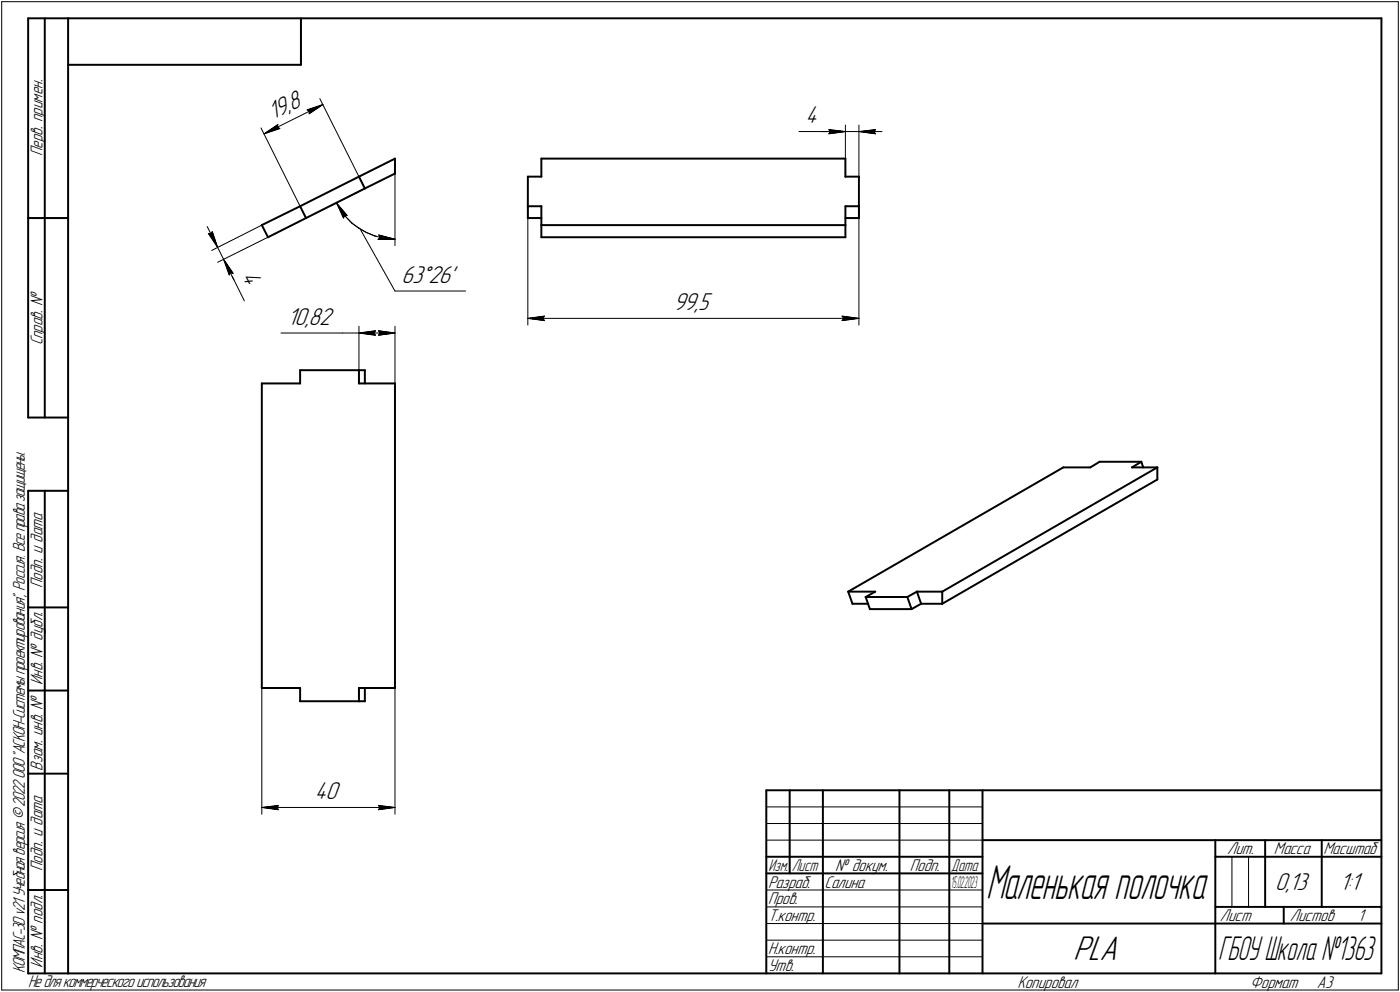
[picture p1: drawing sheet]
<svg xmlns="http://www.w3.org/2000/svg" width="421mm" height="298mm" viewBox="0 0 421 298" stroke-linecap="round" stroke-linejoin="round" font-family="sans-serif">
<g fill="none" stroke="#000" stroke-width=".59">
<path d="M8.5 5.5v120zM8.5 5.5h12zM13.5 5.5v120zM20.5 5.5v287zM20.5 5.5h395zM20.5 19.5h70zM90.5 5.5v14zM415.5 5.5v287zM107.9 53.1l10.9-5.4zM107.9 53.1l1.8 3.5zM109.7 56.6l9.1-4.4zM118.8 47.7v4.5z"/>
<path d="M158.7 53.1h4.1zM158.7 53.1v8.9zM162.8 47.7h91.5zM162.8 47.7v5.4zM254.3 47.7v5.4zM254.3 53.1h4zM258.3 53.1v8.9zM8.5 65.5h12zM78.7 67.6l11.6-5.6zM78.7 67.6l1.9 3.7zM80.6 71.3l11.4-5.8zM90.3 62l1.7 3.5z"/>
<path d="M90.3 62l17.6-8.9zM92 65.5l17.7-8.9zM158.7 65.5h4.1zM158.7 62h4.1zM158.7 62v3.5zM162.8 67.6v3.7zM162.8 62v5.6zM162.8 71.3h91.5zM162.8 67.6h91.5zM254.3 62v5.6zM254.3 67.6v3.7zM254.3 62h4z"/>
<path d="M254.3 65.5h4zM258.3 62v3.5zM78.7 115.2h11.6zM78.7 115.2v91.6zM90.3 111.3h17.6zM90.3 111.3v3.9zM107.9 115.2h10.9zM107.9 111.3h1.8zM107.9 111.3v3.9zM109.7 111.3v3.9zM118.8 115.2v91.6zM8.5 125.5h12z"/>
<path d="M330.7 138.8h12.5zM343.2 138.8l.6 1.7zM8.5 147.5v145zM8.5 147.5h12zM13.5 147.5v145zM319.8 140.5h8.1zM327.9 140.5l2.8-1.7zM340.4 140.5h7.7zM340.4 140.5l2.8-1.7zM348.1 140.5v3.6zM255.1 177.8h8.1zM255.1 177.8l1.3 3.6z"/>
<path d="M255.1 177.8l64.7-37.3zM260.3 179.4l1.3 3.6zM260.3 179.4h12.6zM260.3 179.4l2.9-1.6zM272.9 179.4l2.9-1.6zM272.9 179.4l1.3 3.6zM275.8 177.8h7.6zM275.8 177.8l1.2 3.6zM283.4 177.8v3.6zM283.4 177.8l64.7-37.3zM8.5 182.5h12zM256.4 181.4h4.7z"/>
<path d="M261.6 183h12.6zM274.2 183l2.8-1.6zM277 181.4h6.4zM283.4 181.4l64.7-37.3zM8.5 207.5h12zM78.7 206.8h11.6zM90.3 210.7h17.6zM90.3 206.8v3.9zM107.9 206.8h10.9zM107.9 206.8v3.9zM107.9 210.7h1.8zM109.7 206.8v3.9z"/>
<path d="M8.5 232.5h12zM230.5 237.5h185zM230.5 237.5v55zM237.5 237.5v25zM247.5 237.5v55zM270.5 237.5v55zM285.5 237.5v55zM295.5 237.5v55zM230.5 257.5h65zM295.5 252.5h120zM365.5 252.5v40zM365.5 257.5h15z"/>
<path d="M380.5 252.5v20zM380.5 257.5h35zM397.5 252.5v20zM8.5 267.5h12zM230.5 262.5h65zM295.5 277.5h70zM365.5 277.5h50zM365.5 272.5h50zM386.1 272.5v5zM8.5 292.5h12zM20.5 292.5h395z"/>
</g>
<g fill="none" stroke="#000" stroke-width=".3">
<path d="M.5 .5v297zM.5 .5h420zM420.5 .5v297zM78.5 38.4l11.8 23.6zM83.4 38.3l.8 .3zM83.6 37.4l-.2 .9zM92.4 33l.6 .4zM92.4 33l4.7-1.6zM93 34.2l4.1-2.8zM93 33.4v.8zM96.2 29.6l11.7 23.5zM240.3 39.5h9z"/>
<path d="M247.3 39.5h7zM249.3 39.5h5zM249.3 38.9l5 .6zM249.3 38.9l.5 .6zM249.8 39.5l-.5 .7zM254.3 37.6v15.5zM254.3 39.5h4zM258.3 37.6v15.5zM258.3 39.5l5 .7zM258.3 39.5l5-.6zM258.3 39.5h7zM262.8 39.5l.5 .7z"/>
<path d="M263.3 38.9l-.5 .6zM79.4 40.2l4.2-2.8zM79.4 40.2l4.8-1.6zM79.4 40.2l17.7-8.8zM118.8 52.2v21.6zM249.3 40.2l5-.7zM62.3 68.1l3.1 6.2zM62.7 70.2l.7 .1zM62.7 70.2l2.7 4.1zM63.7 75.3l15-7.7zM63.8 69.6l1.6 4.7zM63.8 69.6l-.4 .7z"/>
<path d="M65.4 78.8l15.2-7.5zM65.4 74.3l1.8 3.6zM67.2 77.9l2.3 4.5zM67.2 77.9l1.7 4.7zM67.2 77.9l2.9 4.2zM67.2 77.9l3.2 6.3zM99.4 61.9l10.3-5.3zM101.2 61l1.2 2.2zM101.2 61l3.2 3.8zM101.2 61l2.1 4.5zM102.4 63.2l1.7 2zM103.6 64.8h.8z"/>
<path d="M103.6 64.8l-.3 .7zM104.1 65.2l1.7 1.9zM105.8 67.1l2.1 1.5zM107.9 68.6l2.3 1.2zM108.4 68.9l10.4 18.6zM110.2 69.8l2.4 1.1zM112.6 70.9l2.5 .6zM113.7 72l5.1-.1zM113.7 72l.6-.6zM113.9 70.6l.4 .8zM113.9 70.6l4.9 1.3zM115.1 71.5l2.5 .3z"/>
<path d="M117.6 71.8l1.2 .1zM158.7 62v35.7zM258.3 62v35.7zM69.3 82l-.4 .6zM69.3 82l.8 .1zM69.5 82.4l4 8zM107.9 98v17.2zM112.9 99.4l-.5 .7zM113.8 99.4l.5 .7zM113.8 99.4l5 .7zM118.8 87.5h21.2zM118.8 98v17.2z"/>
<path d="M158.7 95.7l5-.7zM158.7 95.7l5 .7zM158.7 95.7h99.6zM163.2 95.7l.5 .7zM163.7 95l-.5 .7zM253.2 96.4l5.1-.7zM253.2 95l.5 .7zM253.2 95l5.1 .7zM253.7 95.7l-.5 .7zM84.5 100.1h18.5zM103 100.1h4.9zM107.9 100.1l5-.7z"/>
<path d="M107.9 100.1l5 .7zM107.9 100.1h10.9zM112.4 100.1l.5 .7zM113.8 100.8l5-.7zM114.3 100.1l-.5 .7zM78.7 206.8v37.9zM118.8 206.8v37.9zM78.7 242.7l5-.6zM78.7 242.7l5 .6zM78.7 242.7h40.1zM83.3 242.7l.4 .6zM83.7 242.1l-.4 .6z"/>
<path d="M113.8 243.3l5-.6zM113.8 242.1l.5 .6zM113.8 242.1l5 .6zM114.3 242.7l-.5 .6zM230.5 247.5h65zM230.5 252.5h65zM230.5 242.5h65zM370.5 257.5v15zM375.5 257.5v15zM230.5 267.5h65zM230.5 272.5h65zM230.5 277.5h65z"/>
<path d="M.5 297.5h420zM230.5 282.5h65zM230.5 287.5h65z"/>
</g>
<g fill="#fff" stroke="#fff" stroke-width=".3">
<path d="M89.6 26.1h.1zM89.4 26.2h.3zM89.2 26.2h.6zM89.1 26.3h.7zM88.9 26.4h1zM88.7 26.5h1.2zM88.6 26.6h1.4zM88.4 26.7h1.6zM88.2 26.8h1.9zM88.1 26.8h2zM87.9 26.9h2.3zM87.7 27h2.5zM87.5 27.1h2.8zM87.4 27.2h2.9zM87.2 27.3h3.1zM87 27.3h3.3zM86.9 27.4h3.5zM86.7 27.5h3.7zM86.5 27.6h4zM86.4 27.7h4.1zM86.2 27.8h4.4zM86 27.9h4.6zM85.9 27.9h4.8zM85.7 28h5zM85.5 28.1h5.3zM85.3 28.2h5.5zM85.2 28.3h5.6zM85 28.4h5.8zM84.8 28.4h6.1zM84.7 28.5h6.2zM84.5 28.6h6.5zM84.3 28.7h6.7zM84.2 28.8h6.9zM84 28.9h7.1zM83.8 29h7.4zM83.7 29h7.5zM83.5 29.1h7.8zM83.3 29.2h8zM83.1 29.3h8.3zM83 29.4h8.4zM82.8 29.5h8.6zM82.6 29.5h8.8zM82.5 29.6h9zM82.3 29.7h9.2zM82.1 29.8h9.5zM82 29.9h9.6zM81.8 30h9.9zM81.6 30.1h10.1zM81.4 30.1h10.4zM81.3 30.2h10.5zM81.1 30.3h10.8zM80.9 30.4h11zM80.8 30.5h11.1zM80.6 30.6h11.3zM80.4 30.6h11.6zM80.3 30.7h11.7zM80.1 30.8h12zM79.9 30.9h12.2zM79.8 31h12.4zM79.6 31.1h12.6zM79.7 31.2h12.6zM79.7 31.2h12.6zM79.8 31.3h12.6zM79.8 31.4h12.6zM79.8 31.5h12.7zM79.8 31.6h12.7zM79.9 31.7h12.6zM79.9 31.7h12.6zM80 31.8h12.6zM80 31.9h12.6zM80.1 32h12.6zM80.1 32.1h12.6zM80.2 32.2h12.6zM80.2 32.3h12.6zM80.3 32.3h12.6zM80.3 32.4h12.6zM80.3 32.5h12.4zM80.3 32.6h12.2zM80.4 32.7h12zM80.4 32.8h11.8zM80.5 32.9h11.5zM80.5 32.9h11.4zM80.6 33h11.1zM80.6 33.1h10.9zM80.7 33.2h10.7zM80.7 33.3h10.5zM80.8 33.4h10.2zM80.8 33.4h10zM80.9 33.5h9.8zM80.9 33.6h9.6zM80.9 33.7h9.4zM80.9 33.8h9.3zM81 33.9h9zM81 34h8.8zM81.1 34h8.6zM81.1 34.1h8.4zM81.2 34.2h8.1zM81.2 34.3h8zM81.2 34.4h7.8zM81.3 34.5h7.5zM81.3 34.5h7.3zM81.4 34.6h7.1zM81.4 34.7h6.9zM81.4 34.8h6.7zM81.4 34.9h6.6zM81.5 35h6.3zM81.5 35.1h6.1zM81.6 35.1h5.9zM81.6 35.2h5.7zM81.7 35.3h5.4zM81.7 35.4h5.3zM81.8 35.5h5zM81.8 35.6h4.8zM81.9 35.6h4.5zM81.9 35.7h4.4zM82 35.8h4.1zM82 35.9h3.9zM82 36h3.8zM82 36.1h3.6zM82.1 36.2h3.3zM82.1 36.2h3.2zM82.2 36.3h2.9zM82.2 36.4h2.7zM82.3 36.5h2.5zM82.3 36.6h2.3zM82.4 36.7h2zM82.4 36.7h1.8zM82.5 36.8h1.6zM82.5 36.9h1.4zM82.5 37h1.2zM82.5 37.1h1.1zM82.6 37.2h.8zM82.6 37.3h.6zM82.7 37.3h.4zM82.7 37.4h.2z"/>
<path d="M96.2 31.5h.9zM95.2 31.6h1.8zM94.9 31.7h2zM94.7 31.7h2.2zM94.4 31.8h2.4zM94.1 31.9h2.6zM93.9 32h2.7zM93.6 32.1h2.9zM93.4 32.2h3.1zM93.1 32.3h3.3zM92.9 32.3h3.5zM92.6 32.4h3.7zM92.4 32.5h3.8zM92.1 32.6h4zM91.9 32.7h4.1zM91.6 32.8h4.3zM91.7 32.9h4.1zM91.8 32.9h4zM91.8 33h3.9zM91.9 33.1h3.6zM91.9 33.2h3.5zM91.9 33.3h3.3zM91.9 33.4h3.3zM92 33.4h3zM92 33.5h2.9zM92.1 33.6h2.6zM92.1 33.7h2.6zM92.2 33.8h2.3zM92.2 33.9h2.2zM92.3 34h1.9zM92.3 34h1.8zM92.4 34.1h1.6zM92.4 34.2h1.5zM92.5 34.3h1.2zM92.5 34.4h1.1zM92.5 34.5h1zM92.5 34.5h.9zM92.6 34.6h.6zM92.6 34.7h.5zM92.7 34.8h.3zM92.7 34.9h.2z"/>
<path d="M83.7 36.7h.1zM83.6 36.8h.3zM83.4 36.9h.5zM83.3 37h.7zM83.1 37.1h.9zM83.1 37.2h1zM82.9 37.3h1.2zM82.8 37.3h1.4zM82.7 37.4h1.5zM82.5 37.5h1.7zM82.5 37.6h1.7zM82.3 37.7h2zM82.2 37.8h2.1zM82 37.8h2.4zM82 37.9h2.4zM81.8 38h2.7zM81.7 38.1h2.8zM81.6 38.2h3zM81.4 38.3h3.2zM81.4 38.4h3.3zM81.2 38.4h3.5zM81.1 38.5h3.7zM80.9 38.6h3.9zM80.9 38.7h3.9zM80.7 38.8h4.1zM80.7 38.9h4.1zM80.6 38.9h4.1zM80.5 39h3.9zM80.4 39.1h3.8zM80.3 39.2h3.7zM80.3 39.3h3.4zM80.2 39.4h3.3zM80.1 39.5h3.1zM80.1 39.5h3zM80 39.6h2.8zM79.9 39.7h2.6zM79.8 39.8h2.5zM79.8 39.9h2.3zM79.7 40h2.2zM79.6 40h2zM79.5 40.1h1.9z"/>
<path d="M120.8 79.2h17.3zM120.8 79.3h17.3zM120.8 79.4h17.3zM120.8 79.5h17.3zM120.8 79.6h17.3zM120.8 79.7h17.3zM120.8 79.8h17.3zM120.8 79.8h17.3zM120.8 79.9h17.3zM120.8 80h17.3zM120.8 80.1h17.3zM120.8 80.2h17.3zM120.8 80.3h17.3zM120.8 80.3h17.3zM120.8 80.4h17.3zM120.8 80.5h17.3zM120.8 80.6h17.3zM120.8 80.7h17.3zM120.8 80.8h17.3zM120.8 80.9h17.3zM120.8 80.9h17.3zM120.8 81h17.3zM120.8 81.1h17.3zM120.8 81.2h17.3zM120.8 81.3h17.3zM120.8 81.4h17.3zM120.8 81.4h17.3zM120.8 81.5h17.3zM120.8 81.6h17.3zM120.8 81.7h17.3zM120.8 81.8h17.3zM120.8 81.9h17.3zM120.8 82h17.3zM120.8 82h17.3zM120.8 82.1h17.3zM120.8 82.2h17.3zM120.8 82.3h17.3zM120.8 82.4h17.3zM120.8 82.5h17.3zM120.8 82.5h17.3zM120.8 82.6h17.3zM120.8 82.7h17.3zM120.8 82.8h17.3zM120.8 82.9h17.3zM120.8 83h17.3zM120.8 83.1h17.3zM120.8 83.1h17.3zM120.8 83.2h17.3zM120.8 83.3h17.3zM120.8 83.4h17.3zM120.8 83.5h17.3zM120.8 83.6h17.3zM120.8 83.7h17.3zM120.8 83.7h17.3zM120.8 83.8h17.3zM120.8 83.9h17.3zM120.8 84h17.3zM120.8 84.1h17.3zM120.8 84.2h17.3zM120.8 84.2h17.3zM120.8 84.3h17.3zM120.8 84.4h17.3zM120.8 84.5h17.3zM120.8 84.6h17.3zM120.8 84.7h17.3zM120.8 84.8h17.3zM120.8 84.8h17.3zM120.8 84.9h17.3zM120.8 85h17.3zM120.8 85.1h17.3zM120.8 85.2h17.3zM120.8 85.3h17.3zM120.8 85.3h17.3zM120.8 85.4h17.3zM120.8 85.5h17.3zM120.8 85.6h17.3zM120.8 85.7h17.3zM120.8 85.8h17.3zM120.8 85.9h17.3zM120.8 85.9h17.3zM120.8 86h17.3zM120.8 86.1h17.3zM120.8 86.2h17.3zM120.8 86.3h17.3zM120.8 86.4h17.3zM120.8 86.4h17.3z"/>
<path d="M101.3 61.1h.1zM101.3 61.2h.3zM101.3 61.3h.4zM101.3 61.4h.5zM101.3 61.5h.6zM101.3 61.6h.7zM101.3 61.6h.9zM101.3 61.7h1zM101.3 61.8h1.1zM101.3 61.9h1.2zM101.4 62h1.2zM101.4 62.1h1.3zM101.4 62.1h1.4zM101.4 62.2h1.5zM101.4 62.3h1.6zM101.5 62.4h1.5zM101.5 62.5h1.6zM101.5 62.6h1.7zM101.5 62.7h1.7zM101.5 62.7h1.8zM101.5 62.8h1.9zM101.6 62.9h1.9zM101.6 63h1.9zM101.7 63.1h1.9zM101.7 63.2h2zM101.8 63.2h1.9zM101.8 63.3h2zM101.9 63.4h2zM101.9 63.5h2.1zM101.9 63.6h2.2zM101.9 63.7h2.2zM102 63.8h2.2zM102 63.8h2.2zM102.1 63.9h2.2zM102.1 64h2.3zM102.2 64.1h2.3zM102.2 64.2h2.4zM102.3 64.3h2.3zM102.3 64.3h2.4zM102.4 64.4h2.3zM102.4 64.5h2.4zM102.4 64.6h2.5zM102.4 64.7h2.6zM102.4 64.8h2.7zM102.5 64.9h2.7zM102.5 64.9h2.7zM102.6 65h2.5zM102.6 65.1h2.3zM102.7 65.2h2zM102.7 65.3h1.9zM102.8 65.4h1.7zM102.8 65.4h1.5zM102.9 65.5h1.2zM102.9 65.6h1.2zM103 65.7h.9zM103 65.8h.8zM103 65.9h.6zM103 66h.5zM103.1 66h.3zM103.1 66.1h.2z"/>
<path d="M113.5 70.1h.3zM113.5 70.2h.6zM113.5 70.3h1zM113.5 70.4h1.3zM113.5 70.4h1.6zM113.5 70.5h2zM113.4 70.6h2.4zM113.4 70.7h2.8zM113.4 70.8h3.1zM113.4 70.9h3.4zM113.4 71h3.7zM113.4 71h3.9zM113.4 71.1h4zM113.3 71.2h4.3zM113.3 71.3h4.5zM113.3 71.4h4.6zM113.3 71.5h4.7zM113.3 71.5h4.9zM113.3 71.6h5.1zM113.3 71.7h5.2zM113.3 71.8h5.4zM113.3 71.9h5.5zM113.3 72h5.2zM113.3 72.1h4.9zM113.3 72.1h4.6zM113.3 72.2h4.3zM113.3 72.3h4zM113.3 72.4h3.6z"/>
<path d="M77.6 80.6h.1zM77.4 80.7h.4zM77.2 80.8h.6zM77 80.9h.9zM76.9 80.9h1zM76.7 81h1.3zM76.5 81.1h1.5zM76.4 81.2h1.7zM76.2 81.3h1.9zM76 81.4h2.1zM75.9 81.4h2.2zM75.7 81.5h2.5zM75.5 81.6h2.7zM75.4 81.7h2.9zM75.2 81.8h3.1zM75 81.9h3.4zM74.8 82h3.6zM74.7 82h3.8zM74.5 82.1h4zM74.3 82.2h4.3zM74.2 82.3h4.4zM74 82.4h4.7zM73.8 82.5h4.9zM73.7 82.5h5zM73.5 82.6h5.2zM73.3 82.7h5.5zM73.2 82.8h5.6zM73 82.9h5.9zM72.8 83h6.1zM72.6 83.1h6.4zM72.5 83.1h6.5zM72.3 83.2h6.8zM72.1 83.3h7zM72 83.4h7.2zM71.8 83.5h7.4zM71.6 83.6h7.6zM71.5 83.7h7.7zM71.3 83.7h8zM71.4 83.8h7.9zM71.4 83.9h8zM71.5 84h7.9zM71.5 84.1h8zM71.5 84.2h8zM71.5 84.2h8.1zM71.6 84.3h8zM71.6 84.4h8.1zM71.7 84.5h8zM71.7 84.6h8.1zM71.8 84.7h8zM71.8 84.8h8zM71.9 84.8h7.9zM71.9 84.9h8zM72 85h7.9zM72 85.1h7.8zM72.1 85.2h7.5zM72.1 85.3h7.3zM72.1 85.3h7.1zM72.1 85.4h7zM72.2 85.5h6.7zM72.2 85.6h6.5zM72.3 85.7h6.3zM72.3 85.8h6.1zM72.4 85.9h5.8zM72.4 85.9h5.7zM72.5 86h5.4zM72.5 86.1h5.2zM72.6 86.2h5zM72.6 86.3h4.8zM72.6 86.4h4.6zM72.6 86.4h4.4zM72.7 86.5h4.2zM72.7 86.6h4zM72.8 86.7h3.7zM72.8 86.8h3.6zM72.9 86.9h3.3zM72.9 87h3.1zM73 87h2.9zM73 87.1h2.7zM73.1 87.2h2.4zM73.1 87.3h2.3zM73.2 87.4h2zM73.2 87.5h1.8zM73.2 87.5h1.6zM73.2 87.6h1.5zM73.3 87.7h1.2zM73.3 87.8h1zM73.4 87.9h.8zM73.4 88h.6zM73.5 88.1h.3zM73.5 88.1h.2z"/>
<path d="M67.3 78.1h.2zM67.3 78.1h.3zM67.3 78.2h.3zM67.3 78.3h.4zM67.3 78.4h.6zM67.3 78.5h.7zM67.3 78.6h.8zM67.3 78.7h.9zM67.3 78.7h.9zM67.3 78.8h1.1zM67.4 78.9h1.1zM67.4 79h1.2zM67.4 79.1h1.3zM67.4 79.2h1.3zM67.4 79.2h1.4zM67.4 79.3h1.5zM67.4 79.4h1.5zM67.4 79.5h1.6zM67.4 79.6h1.7zM67.4 79.7h1.7zM67.4 79.8h1.8zM67.4 79.8h1.9zM67.5 79.9h1.8zM67.5 80h1.8zM67.5 80.1h1.9zM67.6 80.2h1.8zM67.6 80.3h1.9zM67.6 80.3h2zM67.6 80.4h2zM67.6 80.5h2.1zM67.6 80.6h2.2zM67.7 80.7h2.1zM67.7 80.8h2.1zM67.7 80.9h2.1zM67.8 80.9h2.1zM67.8 81h2.2zM67.8 81.1h2.2zM67.9 81.2h2.2zM67.9 81.3h2.3zM67.9 81.4h2.3zM68 81.4h2.3zM68 81.5h2.4zM68 81.6h2.4zM68.1 81.7h2.3zM68.1 81.8h2.4zM68.1 81.9h2.4zM68.2 82h2.4zM68.2 82h2.5zM68.2 82.1h2.5zM68.2 82.2h2.6zM68.2 82.3h2.6zM68.2 82.4h2.4zM68.3 82.5h2.1zM68.3 82.5h2zM68.3 82.6h1.8zM68.4 82.7h1.5zM68.4 82.8h1.3zM68.4 82.9h1.2zM68.5 83h.9zM68.5 83.1h.8zM68.5 83.1h.6zM68.6 83.2h.3zM68.6 83.3h.1z"/>
<path d="M64 68.9h.2zM63.8 69h.4zM63.7 69.1h.6zM63.5 69.2h.8zM63.3 69.3h1zM63.2 69.3h1.1zM63 69.4h1.3zM62.8 69.5h1.5zM62.7 69.6h1.7zM62.5 69.7h1.9zM62.3 69.8h2.1zM62.1 69.8h2.4zM61.9 69.9h2.6zM62 70h2.5zM62.1 70.1h2.5zM62.1 70.2h2.5zM62.1 70.3h2.6zM62.2 70.4h2.5zM62.3 70.4h2.4zM62.3 70.5h2.5zM62.4 70.6h2.4zM62.5 70.7h2.3zM62.5 70.8h2.4zM62.6 70.9h2.3zM62.7 71h2.2zM62.7 71h2.2zM62.7 71.1h2.2zM62.8 71.2h2.1zM62.8 71.3h2.2zM62.9 71.4h2.1zM63 71.5h2.1zM63 71.5h2.1zM63.1 71.6h2zM63.2 71.7h2zM63.2 71.8h2zM63.2 71.9h2zM63.3 72h2zM63.3 72.1h2zM63.4 72.1h1.9zM63.5 72.2h1.9zM63.5 72.3h1.9zM63.6 72.4h1.8zM63.7 72.5h1.7zM63.7 72.6h1.7zM63.8 72.6h1.6zM63.8 72.7h1.6zM63.8 72.8h1.6zM63.9 72.9h1.5zM64 73h1.4zM64 73.1h1.4zM64.2 73.2h1.2zM64.3 73.2h1.1zM64.3 73.3h1.1zM64.4 73.4h1zM64.5 73.5h.9zM64.6 73.6h.8zM64.7 73.7h.7zM64.9 73.7h.5zM64.9 73.8h.5zM65 73.9h.4zM65.1 74h.3zM65.2 74.1h.2zM65.3 74.2h.1z"/>
<path d="M94.7 234.5h8.2zM94.7 234.6h8.2zM94.7 234.7h8.2zM94.7 234.8h8.2zM94.7 234.9h8.2zM94.7 234.9h8.2zM94.7 235h8.2zM94.7 235.1h8.2zM94.7 235.2h8.2zM94.7 235.3h8.2zM94.7 235.4h8.2zM94.7 235.5h8.2zM94.7 235.5h8.2zM94.7 235.6h8.2zM94.7 235.7h8.2zM94.7 235.8h8.2zM94.7 235.9h8.2zM94.7 236h8.2zM94.7 236.1h8.2zM94.7 236.1h8.2zM94.7 236.2h8.2zM94.7 236.3h8.2zM94.7 236.4h8.2zM94.7 236.5h8.2zM94.7 236.6h8.2zM94.7 236.6h8.2zM94.7 236.7h8.2zM94.7 236.8h8.2zM94.7 236.9h8.2zM94.7 237h8.2zM94.7 237.1h8.2zM94.7 237.2h8.2zM94.7 237.2h8.2zM94.7 237.3h8.2zM94.7 237.4h8.2zM94.7 237.5h8.2zM94.7 237.6h8.2zM94.7 237.7h8.2zM94.7 237.7h8.2zM94.7 237.8h8.2zM94.7 237.9h8.2zM94.7 238h8.2zM94.7 238.1h8.2zM94.7 238.2h8.2zM94.7 238.3h8.2zM94.7 238.3h8.2zM94.7 238.4h8.2zM94.7 238.5h8.2zM94.7 238.6h8.2zM94.7 238.7h8.2zM94.7 238.8h8.2zM94.7 238.8h8.2zM94.7 238.9h8.2zM94.7 239h8.2zM94.7 239.1h8.2zM94.7 239.2h8.2zM94.7 239.3h8.2zM94.7 239.4h8.2zM94.7 239.4h8.2zM94.7 239.5h8.2zM94.7 239.6h8.2zM94.7 239.7h8.2zM94.7 239.8h8.2zM94.7 239.9h8.2zM94.7 239.9h8.2zM94.7 240h8.2zM94.7 240.1h8.2zM94.7 240.2h8.2zM94.7 240.3h8.2zM94.7 240.4h8.2zM94.7 240.5h8.2zM94.7 240.5h8.2zM94.7 240.6h8.2zM94.7 240.7h8.2zM94.7 240.8h8.2zM94.7 240.9h8.2zM94.7 241h8.2zM94.7 241h8.2zM94.7 241.1h8.2zM94.7 241.2h8.2zM94.7 241.3h8.2zM94.7 241.4h8.2zM94.7 241.5h8.2zM94.7 241.6h8.2zM94.7 241.6h8.2z"/>
<path d="M83.7 241.6h.5zM83.1 241.6h1.1zM82.5 241.7h1.7zM81.9 241.8h2.3zM81.3 241.9h2.9zM80.6 242h3.6zM80.4 242.1h3.8zM80.2 242.1h4zM79.9 242.2h4.3zM79.7 242.3h4.5zM79.5 242.4h4.7zM79.2 242.5h5zM79 242.6h5.2zM78.7 242.7h5.5zM79 242.7h5.2zM79.2 242.8h5zM79.4 242.9h4.8zM79.6 243h4.6zM79.8 243.1h4.4zM80 243.2h4.2zM80.3 243.2h3.9zM80.4 243.3h3.8zM80.6 243.4h3.6zM81.3 243.5h2.9zM81.9 243.6h2.3zM82.5 243.7h1.7zM83.1 243.8h1.1zM83.7 243.8h.5z"/>
<path d="M113.3 241.6h.7zM113.3 241.6h1.3zM113.3 241.7h1.8zM113.3 241.8h2.5zM113.3 241.9h3.1zM113.3 242h3.7zM113.3 242.1h4zM113.3 242.1h4.2zM113.3 242.2h4.4zM113.3 242.3h4.6zM113.3 242.4h4.9zM113.3 242.5h5.1zM113.3 242.6h5.3zM113.3 242.7h5.5zM113.3 242.7h5.3zM113.3 242.8h5.1zM113.3 242.9h4.9zM113.3 243h4.7zM113.3 243.1h4.6zM113.3 243.2h4.3zM113.3 243.2h4.1zM113.3 243.3h4zM113.3 243.4h3.7zM113.3 243.5h3.1zM113.3 243.6h2.5zM113.3 243.7h1.8zM113.3 243.8h1.3zM113.3 243.8h.7z"/>
<path d="M86.4 91.9h14.6zM86.4 92h14.6zM86.4 92.1h14.6zM86.4 92.2h14.6zM86.4 92.3h14.6zM86.4 92.4h14.6zM86.4 92.5h14.6zM86.4 92.5h14.6zM86.4 92.6h14.6zM86.4 92.7h14.6zM86.4 92.8h14.6zM86.4 92.9h14.6zM86.4 93h14.6zM86.4 93h14.6zM86.4 93.1h14.6zM86.4 93.2h14.6zM86.4 93.3h14.6zM86.4 93.4h14.6zM86.4 93.5h14.6zM86.4 93.6h14.6zM86.4 93.6h14.6zM86.4 93.7h14.6zM86.4 93.8h14.6zM86.4 93.9h14.6zM86.4 94h14.6zM86.4 94.1h14.6zM86.4 94.1h14.6zM86.4 94.2h14.6zM86.4 94.3h14.6zM86.4 94.4h14.6zM86.4 94.5h14.6zM86.4 94.6h14.6zM86.4 94.7h14.6zM86.4 94.7h14.6zM86.4 94.8h14.6zM86.4 94.9h14.6zM86.4 95h14.6zM86.4 95.1h14.6zM86.4 95.2h14.6zM86.4 95.2h14.6zM86.4 95.3h14.6zM86.4 95.4h14.6zM86.4 95.5h14.6zM86.4 95.6h14.6zM86.4 95.7h14.6zM86.4 95.8h14.6zM86.4 95.8h14.6zM86.4 95.9h14.6zM86.4 96h14.6zM86.4 96.1h14.6zM86.4 96.2h14.6zM86.4 96.3h14.6zM86.4 96.4h14.6zM86.4 96.4h14.6zM86.4 96.5h14.6zM86.4 96.6h14.6zM86.4 96.7h14.6zM86.4 96.8h14.6zM86.4 96.9h14.6zM86.4 96.9h14.6zM86.4 97h14.6zM86.4 97.1h14.6zM86.4 97.2h14.6zM86.4 97.3h14.6zM86.4 97.4h14.6zM86.4 97.5h14.6zM86.4 97.5h14.6zM86.4 97.6h14.6zM86.4 97.7h14.6zM86.4 97.8h14.6zM86.4 97.9h14.6zM86.4 98h14.6zM86.4 98h14.6zM86.4 98.1h14.6zM86.4 98.2h14.6zM86.4 98.3h14.6zM86.4 98.4h14.6zM86.4 98.5h14.6zM86.4 98.6h14.6zM86.4 98.6h14.6zM86.4 98.7h14.6zM86.4 98.8h14.6zM86.4 98.9h14.6zM86.4 99h14.6z"/>
<path d="M112.8 99h.7zM112 99.1h1.5zM111.3 99.1h2.2zM110.5 99.2h3zM109.7 99.3h3.8zM109.6 99.4h3.9zM109.4 99.5h4.1zM109.1 99.6h4.4zM109 99.7h4.5zM108.8 99.7h4.7zM108.5 99.8h5zM108.4 99.9h5.1zM108.2 100h5.3zM107.9 100.1h5.6zM108.2 100.2h5.3zM108.4 100.2h5.1zM108.5 100.3h5zM108.8 100.4h4.7zM109 100.5h4.5zM109.1 100.6h4.4zM109.4 100.7h4.1zM109.6 100.8h3.9zM109.7 100.8h3.8zM110.4 100.9h3.1zM111 101h2.5zM111.6 101.1h1.9zM112.3 101.2h1.2zM112.9 101.3h.6z"/>
<path d="M113.3 99h.7zM113.3 99.1h1.5zM113.3 99.1h2.3zM113.3 99.2h3zM113.3 99.3h3.7zM113.3 99.4h4zM113.3 99.5h4.1zM113.3 99.6h4.3zM113.3 99.7h4.6zM113.3 99.7h4.7zM113.3 99.8h4.9zM113.3 99.9h5.1zM113.3 100h5.3zM113.3 100.1h5.5zM113.3 100.2h5.3zM113.3 100.2h5.1zM113.3 100.3h4.9zM113.3 100.4h4.7zM113.3 100.5h4.6zM113.3 100.6h4.3zM113.3 100.7h4.1zM113.3 100.8h4zM113.3 100.8h3.7zM113.3 100.9h3.1zM113.3 101h2.5zM113.3 101.1h1.8zM113.3 101.2h1.3zM113.3 101.3h.7z"/>
<path d="M242.3 31.4h5zM242.3 31.5h5zM242.3 31.6h5zM242.3 31.7h5zM242.3 31.7h5zM242.3 31.8h5zM242.3 31.9h5zM242.3 32h5zM242.3 32.1h5zM242.3 32.2h5zM242.3 32.3h5zM242.3 32.3h5zM242.3 32.4h5zM242.3 32.5h5zM242.3 32.6h5zM242.3 32.7h5zM242.3 32.8h5zM242.3 32.9h5zM242.3 32.9h5zM242.3 33h5zM242.3 33.1h5zM242.3 33.2h5zM242.3 33.3h5zM242.3 33.4h5zM242.3 33.4h5zM242.3 33.5h5zM242.3 33.6h5zM242.3 33.7h5zM242.3 33.8h5zM242.3 33.9h5zM242.3 34h5zM242.3 34h5zM242.3 34.1h5zM242.3 34.2h5zM242.3 34.3h5zM242.3 34.4h5zM242.3 34.5h5zM242.3 34.5h5zM242.3 34.6h5zM242.3 34.7h5zM242.3 34.8h5zM242.3 34.9h5zM242.3 35h5zM242.3 35.1h5zM242.3 35.1h5zM242.3 35.2h5zM242.3 35.3h5zM242.3 35.4h5zM242.3 35.5h5zM242.3 35.6h5zM242.3 35.6h5zM242.3 35.7h5zM242.3 35.8h5zM242.3 35.9h5zM242.3 36h5zM242.3 36.1h5zM242.3 36.2h5zM242.3 36.2h5zM242.3 36.3h5zM242.3 36.4h5zM242.3 36.5h5zM242.3 36.6h5zM242.3 36.7h5zM242.3 36.7h5zM242.3 36.8h5zM242.3 36.9h5zM242.3 37h5zM242.3 37.1h5zM242.3 37.2h5zM242.3 37.3h5zM242.3 37.3h5zM242.3 37.4h5zM242.3 37.5h5zM242.3 37.6h5zM242.3 37.7h5zM242.3 37.8h5zM242.3 37.8h5zM242.3 37.9h5zM242.3 38h5zM242.3 38.1h5zM242.3 38.2h5zM242.3 38.3h5zM242.3 38.4h5zM242.3 38.4h5zM242.3 38.5h5z"/>
<path d="M248.8 38.4h.6zM248.8 38.5h1.2zM248.8 38.6h1.8zM248.8 38.7h2.5zM248.8 38.8h3.1zM248.8 38.9h3.7zM248.8 38.9h3.9zM248.8 39h4.2zM248.8 39.1h4.4zM248.8 39.2h4.6zM248.8 39.3h4.9zM248.8 39.4h5zM248.8 39.5h5.3zM248.8 39.5h5.5zM248.8 39.6h5.3zM248.8 39.7h5.1zM248.8 39.8h4.9zM248.8 39.9h4.7zM248.8 40h4.5zM248.8 40h4.3zM248.8 40.1h4.1zM248.8 40.2h3.9zM248.8 40.3h3.7zM248.8 40.4h3.1zM248.8 40.5h2.5zM248.8 40.6h1.8zM248.8 40.6h1.2zM248.8 40.7h.6z"/>
<path d="M263.1 38.4h.6zM262.6 38.5h1.1zM262 38.6h1.7zM261.4 38.7h2.3zM260.8 38.8h2.9zM260.1 38.9h3.6zM259.9 38.9h3.8zM259.7 39h4zM259.5 39.1h4.2zM259.2 39.2h4.5zM259 39.3h4.7zM258.8 39.4h4.9zM258.6 39.5h5.1zM258.3 39.5h5.4zM258.6 39.6h5.1zM258.7 39.7h5zM258.9 39.8h4.8zM259.2 39.9h4.5zM259.3 40h4.4zM259.5 40h4.2zM259.8 40.1h3.9zM259.9 40.2h3.8zM260.1 40.3h3.6zM260.8 40.4h2.9zM261.4 40.5h2.3zM262 40.6h1.7zM262.6 40.6h1.1zM263.1 40.7h.6z"/>
<path d="M202.5 87.5h12zM202.5 87.6h12zM202.5 87.7h12zM202.5 87.8h12zM202.5 87.9h12zM202.5 88h12zM202.5 88.1h12zM202.5 88.1h12zM202.5 88.2h12zM202.5 88.3h12zM202.5 88.4h12zM202.5 88.5h12zM202.5 88.6h12zM202.5 88.6h12zM202.5 88.7h12zM202.5 88.8h12zM202.5 88.9h12zM202.5 89h12zM202.5 89.1h12zM202.5 89.2h12zM202.5 89.2h12zM202.5 89.3h12zM202.5 89.4h12zM202.5 89.5h12zM202.5 89.6h12zM202.5 89.7h12zM202.5 89.7h12zM202.5 89.8h12zM202.5 89.9h12zM202.5 90h12zM202.5 90.1h12zM202.5 90.2h12zM202.5 90.3h12zM202.5 90.3h12zM202.5 90.4h12zM202.5 90.5h12zM202.5 90.6h12zM202.5 90.7h12zM202.5 90.8h12zM202.5 90.8h12zM202.5 90.9h12zM202.5 91h12zM202.5 91.1h12zM202.5 91.2h12zM202.5 91.3h12zM202.5 91.4h12zM202.5 91.4h12zM202.5 91.5h12zM202.5 91.6h12zM202.5 91.7h12zM202.5 91.8h12zM202.5 91.9h12zM202.5 91.9h12zM202.5 92h12zM202.5 92.1h12zM202.5 92.2h12zM202.5 92.3h12zM202.5 92.4h12zM202.5 92.5h12zM202.5 92.5h12zM202.5 92.6h12zM202.5 92.7h12zM202.5 92.8h12zM202.5 92.9h12zM202.5 93h12zM202.5 93h12zM202.5 93.1h12zM202.5 93.2h12zM202.5 93.3h12zM202.5 93.4h12zM202.5 93.5h12zM202.5 93.6h12zM202.5 93.6h12zM202.5 93.7h12zM202.5 93.8h12zM202.5 93.9h12zM202.5 94h12zM202.5 94.1h12zM202.5 94.1h12zM202.5 94.2h12zM202.5 94.3h12zM202.5 94.4h12zM202.5 94.5h12zM202.5 94.6h12z"/>
<path d="M163.6 94.6h.7zM162.8 94.7h1.5zM162.1 94.7h2.2zM161.3 94.8h3zM160.5 94.9h3.8zM160.4 95h3.9zM160.2 95.1h4.1zM159.9 95.2h4.4zM159.8 95.2h4.5zM159.6 95.3h4.7zM159.3 95.4h5zM159.2 95.5h5.1zM159 95.6h5.3zM158.7 95.7h5.6zM159 95.8h5.3zM159.2 95.8h5.1zM159.3 95.9h5zM159.6 96h4.7zM159.8 96.1h4.5zM159.9 96.2h4.4zM160.2 96.3h4.1zM160.4 96.4h3.9zM160.5 96.4h3.8zM161.2 96.5h3.1zM161.8 96.6h2.5zM162.4 96.7h1.9zM163.1 96.8h1.2zM163.7 96.9h.6z"/>
<path d="M252.8 94.6h.8zM252.8 94.7h1.5zM252.8 94.7h2.2zM252.8 94.8h3zM252.8 94.9h3.7zM252.8 95h3.9zM252.8 95.1h4.1zM252.8 95.2h4.3zM252.8 95.2h4.5zM252.8 95.3h4.8zM252.8 95.4h4.9zM252.8 95.5h5.2zM252.8 95.6h5.3zM252.8 95.7h5.5zM252.8 95.8h5.3zM252.8 95.8h5.2zM252.8 95.9h4.9zM252.8 96h4.8zM252.8 96.1h4.5zM252.8 96.2h4.3zM252.8 96.3h4.1zM252.8 96.4h3.9zM252.8 96.4h3.7zM252.8 96.5h3.1zM252.8 96.6h2.5zM252.8 96.7h1.9zM252.8 96.8h1.3zM252.8 96.9h.7z"/>
</g>
<g fill="#000" stroke="#000" stroke-width=".3">
<path d="M83.2 38.4h.5zM83.1 38.4h.7zM82.9 38.5h1.1zM82.7 38.6h1.5zM82.5 38.7h1.5zM82.4 38.8h1.3zM82.2 38.9h1.3zM82 38.9h1.2zM81.9 39h1.1zM81.7 39.1h1zM81.5 39.2h1zM81.4 39.3h.8zM81.2 39.4h.8zM81 39.5h.7zM80.9 39.5h.5zM80.7 39.6h.5zM80.5 39.7h.4zM80.3 39.8h.4zM80.2 39.9h.2zM80 40h.2z"/>
<path d="M83.4 37.6h.2zM83.2 37.7h.4zM83.1 37.8h.5zM83 37.8h.5zM82.9 37.9h.6zM82.7 38h.8zM82.6 38.1h.9zM82.5 38.2h1zM82.4 38.3h1zM82.2 38.4h1zM82.1 38.4h1zM82 38.5h.9zM81.9 38.6h.8zM81.7 38.7h.8zM81.6 38.8h.8zM81.4 38.9h.8zM81.4 38.9h.6zM81.2 39h.7zM81.1 39.1h.6zM80.9 39.2h.6zM80.9 39.3h.5zM80.7 39.4h.5zM80.6 39.5h.4zM80.4 39.5h.5zM80.3 39.6h.4zM80.2 39.7h.3zM80.1 39.8h.2zM79.9 39.9h.3zM79.8 40h.2zM79.7 40h.1z"/>
<path d="M96.4 31.7h.2zM96.2 31.7h.2zM95.9 31.8h.4zM95.7 31.9h.4zM95.4 32h.5zM95.2 32.1h.6zM94.9 32.2h.7zM94.7 32.3h.7zM94.4 32.3h.8zM94.1 32.4h1zM93.9 32.5h1zM93.6 32.6h1.1zM93.4 32.7h1.2zM93.1 32.8h1.3zM92.9 32.9h1.3zM92.6 32.9h1.5zM92.4 33h1.5zM92.5 33.1h1.2zM92.7 33.2h.9zM92.8 33.3h.6zM93 33.4h.2z"/>
<path d="M96.8 31.6h.1zM96.6 31.7h.2zM96.4 31.7h.3zM96.3 31.8h.2zM96.1 31.9h.3zM95.9 32h.4zM95.8 32.1h.4zM95.6 32.2h.4zM95.4 32.3h.5zM95.2 32.3h.6zM95.1 32.4h.6zM94.9 32.5h.6zM94.7 32.6h.7zM94.6 32.7h.6zM94.4 32.8h.8zM94.2 32.9h.8zM94.1 32.9h.8zM93.9 33h.8zM93.7 33.1h1zM93.6 33.2h.9zM93.4 33.3h1zM93.2 33.4h1zM93 33.4h1.1zM93 33.5h1zM93 33.6h.9zM93 33.7h.7zM93 33.8h.6zM93 33.9h.5zM93 34h.4zM93 34h.2z"/>
<path d="M249.3 39h.7zM249.4 39.1h1.3zM249.5 39.2h2zM249.6 39.3h2.5zM249.7 39.4h3.2zM249.8 39.5h3.8z"/>
<path d="M249.8 39.5h4.5zM249.8 39.6h3.9zM249.7 39.7h3.4zM249.6 39.8h2.8zM249.5 39.9h2.3zM249.5 40h1.7zM249.4 40h1.1zM249.3 40.1h.6z"/>
<path d="M258.3 39.5h4.5zM259 39.6h3.9zM259.6 39.7h3.4zM260.3 39.8h2.8zM260.9 39.9h2.2zM261.5 40h1.6zM262.1 40h1.1zM262.7 40.1h.6z"/>
<path d="M262.6 39h.7zM262 39.1h1.2zM261.2 39.2h1.9zM260.5 39.3h2.6zM259.8 39.4h3.2zM259.1 39.5h3.8z"/>
<path d="M62.7 70.3h.7zM62.8 70.4h.7zM62.9 70.4h.6zM62.9 70.5h.7zM63 70.6h.6zM63.1 70.7h.6zM63.1 70.8h.6zM63.2 70.9h.6zM63.2 71h.6zM63.2 71h.6zM63.3 71.1h.5zM63.4 71.2h.5zM63.4 71.3h.5zM63.5 71.4h.5zM63.6 71.5h.4zM63.6 71.5h.5zM63.7 71.6h.4zM63.8 71.7h.4zM63.8 71.8h.4zM63.8 71.9h.5zM63.9 72h.4zM63.9 72.1h.4zM64 72.1h.3zM64.1 72.2h.3zM64.1 72.3h.3zM64.2 72.4h.3zM64.3 72.5h.2zM64.3 72.6h.3zM64.3 72.6h.3zM64.4 72.7h.3zM64.4 72.8h.3zM64.5 72.9h.3zM64.6 73h.2zM64.6 73.1h.3zM64.7 73.2h.2zM64.8 73.2h.1zM64.8 73.3h.1zM64.9 73.4h.1zM64.9 73.6h.2z"/>
<path d="M63.8 69.8h.1zM63.8 69.8h.2zM63.7 69.9h.3zM63.6 70h.4zM63.6 70.1h.5zM63.5 70.2h.6zM63.4 70.3h.7zM63.5 70.4h.7zM63.5 70.4h.7zM63.6 70.5h.6zM63.6 70.6h.7zM63.7 70.7h.6zM63.7 70.8h.6zM63.8 70.9h.5zM63.8 71h.5zM63.8 71h.5zM63.8 71.1h.6zM63.9 71.2h.5zM63.9 71.3h.5zM64 71.4h.5zM64 71.5h.5zM64.1 71.5h.4zM64.1 71.6h.5zM64.2 71.7h.4zM64.2 71.8h.4zM64.3 71.9h.4zM64.3 72h.4zM64.3 72.1h.4zM64.3 72.1h.5zM64.4 72.2h.4zM64.4 72.3h.4zM64.5 72.4h.4zM64.5 72.5h.4zM64.6 72.6h.3zM64.6 72.6h.3zM64.7 72.7h.2zM64.7 72.8h.2zM64.8 72.9h.2zM64.8 73h.2zM64.9 73.1h.1zM64.9 73.2h.2zM64.9 73.2h.2zM64.9 73.3h.2zM65 73.4h.2zM65 73.5h.2zM65.1 73.7h.2z"/>
<path d="M67.5 78.4h.1zM67.6 78.6h.1zM67.6 78.7h.2zM67.6 78.7h.2zM67.7 78.8h.2zM67.7 78.9h.3zM67.8 79h.2zM67.8 79.1h.3zM67.9 79.2h.3zM67.9 79.2h.3zM68 79.3h.2zM68 79.4h.3zM68.1 79.5h.2zM68.1 79.6h.3zM68.2 79.7h.3zM68.2 79.8h.3zM68.2 79.8h.4zM68.2 79.9h.5zM68.3 80h.4zM68.3 80.1h.4zM68.4 80.2h.4zM68.4 80.3h.5zM68.5 80.3h.4zM68.5 80.4h.5zM68.6 80.5h.5zM68.6 80.6h.5zM68.7 80.7h.5zM68.7 80.8h.6zM68.7 80.9h.6zM68.7 80.9h.6zM68.8 81h.6zM68.8 81.1h.6zM68.9 81.2h.6zM68.9 81.3h.7zM69 81.4h.6zM69 81.4h.7zM69.1 81.5h.7zM69.1 81.6h.7zM69.2 81.7h.6zM69.2 81.8h.7zM69.3 81.9h.6zM69.3 82h.7zM69.7 82h.4z"/>
<path d="M67.6 78.8h.1zM67.6 79h.2zM67.6 79.1h.2zM67.7 79.2h.2zM67.7 79.2h.2zM67.8 79.3h.2zM67.8 79.4h.2zM67.8 79.5h.3zM67.9 79.6h.2zM67.9 79.7h.3zM67.9 79.8h.3zM68 79.8h.2zM68 79.9h.2zM68 80h.3zM68.1 80.1h.2zM68.1 80.2h.3zM68.1 80.3h.3zM68.2 80.3h.3zM68.2 80.4h.3zM68.2 80.5h.4zM68.2 80.6h.4zM68.2 80.7h.5zM68.3 80.8h.4zM68.3 80.9h.4zM68.3 80.9h.4zM68.4 81h.4zM68.4 81.1h.4zM68.4 81.2h.5zM68.5 81.3h.4zM68.5 81.4h.5zM68.5 81.4h.5zM68.6 81.5h.5zM68.6 81.6h.5zM68.7 81.7h.5zM68.7 81.8h.5zM68.7 81.9h.6zM68.7 82h.6zM68.7 82h.6zM68.7 82.1h.5zM68.8 82.2h.4zM68.8 82.3h.3zM68.8 82.4h.3z"/>
<path d="M101.5 61.6h.2zM101.6 61.8h.2zM101.7 61.9h.2zM101.7 62h.2zM101.8 62.1h.1zM101.8 62.1h.2zM101.8 62.2h.2zM101.9 62.3h.2zM101.9 62.4h.2zM101.9 62.5h.3zM101.9 62.6h.4zM102 62.7h.3zM102 62.7h.4zM102.1 62.8h.3zM102.1 62.9h.3zM102.2 63h.3zM102.2 63.1h.4zM102.3 63.2h.3zM102.3 63.2h.4zM102.3 63.3h.5zM102.4 63.4h.4zM102.4 63.5h.5zM102.4 63.6h.5zM102.4 63.7h.6zM102.5 63.8h.5zM102.5 63.8h.5zM102.6 63.9h.5zM102.6 64h.6zM102.7 64.1h.5zM102.7 64.2h.6zM102.8 64.3h.6zM102.8 64.3h.6zM102.8 64.4h.7zM102.9 64.5h.6zM102.9 64.6h.6zM103 64.7h.6zM103 64.8h.6zM103 64.9h.6zM103 64.9h.6zM103.1 65h.4zM103.1 65.1h.4zM103.2 65.2h.3zM103.2 65.3h.3z"/>
<path d="M101.5 61.5h.2zM101.7 61.7h.2zM101.8 61.8h.1zM101.9 61.9h.1zM101.9 62h.2zM101.9 62.1h.2zM102 62.1h.2zM102 62.2h.3zM102.1 62.3h.3zM102.1 62.4h.3zM102.2 62.5h.3zM102.3 62.6h.3zM102.3 62.7h.3zM102.4 62.7h.3zM102.4 62.8h.4zM102.4 62.9h.5zM102.5 63h.5zM102.6 63.1h.4zM102.6 63.2h.4zM102.7 63.2h.4zM102.8 63.3h.4zM102.8 63.4h.5zM102.9 63.5h.5zM102.9 63.6h.6zM103 63.7h.5zM103 63.8h.5zM103 63.8h.6zM103.1 63.9h.6zM103.2 64h.6zM103.2 64.1h.7zM103.3 64.2h.7zM103.4 64.3h.6zM103.4 64.3h.7zM103.5 64.4h.6zM103.5 64.5h.7zM103.5 64.6h.8zM103.6 64.7h.8z"/>
<path d="M114 70.7h.2zM114 70.8h.6zM114 70.9h.9zM114.1 71h1.1zM114.1 71h1.5zM114.2 71.1h1.7zM114.2 71.2h2zM114.3 71.3h2.2zM114.3 71.4h2.5zM115.1 71.5h2.1zM115.8 71.5h1.7zM116.6 71.6h1.3zM117.3 71.7h.9zM118.1 71.8h.4z"/>
<path d="M114.2 71.5h.9zM114.1 71.5h1.7zM114 71.6h2.6zM114 71.7h3.3zM113.9 71.8h4.2zM113.8 71.9h5z"/>
<path d="M112.4 99.5h.5zM111.8 99.6h1.1zM111.1 99.7h1.7zM110.5 99.7h2.2zM109.9 99.8h2.8zM109.2 99.9h3.4zM108.6 100h3.9z"/>
<path d="M113.9 99.5h.6zM114 99.6h1.1zM114 99.7h1.7zM114 99.7h2.3zM114.1 99.8h2.8zM114.2 99.9h3.4zM114.3 100h3.9z"/>
<path d="M158.7 95.7h4.5zM159.4 95.8h3.9zM160 95.8h3.4zM160.7 95.9h2.8zM161.3 96h2.2zM161.9 96.1h1.7zM162.6 96.2h1.1zM163.2 96.3h.5z"/>
<path d="M163.2 95.1h.5zM162.6 95.2h1.1zM161.9 95.2h1.7zM161.3 95.3h2.2zM160.7 95.4h2.8zM160 95.5h3.4zM159.4 95.6h3.9z"/>
<path d="M253.3 95.1h.6zM253.4 95.2h1.1zM253.5 95.2h1.7zM253.5 95.3h2.3zM253.6 95.4h2.9zM253.7 95.5h3.3zM253.7 95.6h4z"/>
<path d="M253.7 95.7h4.6zM253.7 95.8h4zM253.7 95.8h3.3zM253.6 95.9h2.9zM253.5 96h2.3zM253.5 96.1h1.7zM253.4 96.2h1.1zM253.3 96.3h.6z"/>
<path d="M107.9 100.1h4.5zM108.6 100.2h3.9zM109.2 100.2h3.4zM109.9 100.3h2.8zM110.5 100.4h2.2zM111.1 100.5h1.7zM111.8 100.6h1.1zM112.4 100.7h.5z"/>
<path d="M114.3 100.1h4.5zM114.3 100.2h3.9zM114.2 100.2h3.4zM114.1 100.3h2.8zM114 100.4h2.3zM114 100.5h1.7zM114 100.6h1.1zM113.9 100.7h.6z"/>
<path d="M78.7 242.7h4.6zM79.4 242.7h4zM80 242.8h3.5zM80.7 242.9h2.8zM81.3 243h2.3zM81.9 243.1h1.8zM82.5 243.2h1.2zM83.1 243.2h.6z"/>
<path d="M83.1 242.1h.6zM82.4 242.2h1.3zM81.6 242.3h2zM80.9 242.4h2.7zM80.2 242.5h3.3zM79.5 242.6h3.9z"/>
<path d="M113.9 242.1h.7zM114 242.2h1.2zM114 242.3h2zM114.1 242.4h2.6zM114.2 242.5h3.2zM114.3 242.6h3.8z"/>
<path d="M114.3 242.7h4.5zM114.3 242.7h3.9zM114.2 242.8h3.4zM114.1 242.9h2.8zM114 243h2.3zM114 243.1h1.7zM114 243.2h1.1zM113.9 243.2h.6z"/>
</g>
<text font-size="15.1" x="296.6" y="270.1">Маленькая полочка</text>
<text font-size="10.9" x="322.7" y="288.5">PLA</text>
<text font-size="10.6" x="366.4" y="288.5">ГБОУ Школа №1363</text>
<g font-size="7.8">
<text x="87.7" y="33.3" transform="rotate(-27 87.7 33.3)">8</text>
<text x="82.1" y="36.1" transform="rotate(-27 82.1 36.1)">19,</text>
<text x="242.3" y="37">4</text>
<text x="72.7" y="83" transform="rotate(63 72.7 83)">4</text>
<text x="120.8" y="84.9">63Å26'</text>
<text x="202.5" y="93.1">99,5</text>
<text x="86.5" y="97.5">10,82</text>
<text x="94.7" y="240.2">40</text>
<text x="383.5" y="267.5">0,13</text>
<text x="402.9" y="267.5">1:1</text>
</g>
<g font-size="5.4">
<text x="12.8" y="46.9" transform="rotate(-90 12.8 46.9)">Перв. примен.</text>
<text x="12.8" y="103.8" transform="rotate(-90 12.8 103.8)">Справ. №</text>
<text x="12.8" y="176.7" transform="rotate(-90 12.8 176.7)">Подп. и дата</text>
<text x="12.8" y="205.8" transform="rotate(-90 12.8 205.8)">Инв. № дубл.</text>
<text x="12.8" y="231.6" transform="rotate(-90 12.8 231.6)">Взам. инв. №</text>
<text x="369.1" y="256.8">Лит.</text>
<text x="383.1" y="256.8">Масса</text>
<text x="398" y="256.8">Масштаб</text>
<text x="12.8" y="261.7" transform="rotate(-90 12.8 261.7)">Подп. и дата</text>
<text x="251.2" y="261.8">№ докум.</text>
<text x="273.6" y="261.8">Подп.</text>
<text x="231" y="266.8">Разраб.</text>
<text x="248" y="266.8">Салина</text>
<text x="231" y="271.8">Пров.</text>
<text x="231" y="276.8">Т.контр.</text>
<text x="366.9" y="276.8">Лист</text>
<text x="387.9" y="276.8">Листов</text>
<text x="408.4" y="276.8">1</text>
<text x="231" y="286.8">Н.контр.</text>
<text x="7.5" y="292.5" transform="rotate(-90 7.5 292.5)">КОМПАС-3Dv21 Учебнаяверсия©2022ООО&quot;АСКОН-Системыпроектирования&quot;, Россия. Всеправазащищены.</text>
<text x="12.8" y="290.8" transform="rotate(-90 12.8 290.8)">Инв. № подл.</text>
<text x="231" y="291.8">Утв.</text>
<text x="8.5" y="296.7">Недлякоммерческогоиспользования</text>
<text x="306" y="296.8">Копировал</text>
<text x="376" y="296.8">Формат</text>
<text x="396" y="296.8">A3</text>
</g>
<g font-size="5.3">
<text x="231.1" y="261.8">Изм.</text>
<text x="238.1" y="261.8">Лист</text>
<text x="286.1" y="261.8">Дата</text>
</g>
<g font-size="5.1">
<text x="286" y="266.8">1</text>
<text x="286.7" y="266.8">5.02.2023</text>
</g>
</svg>
